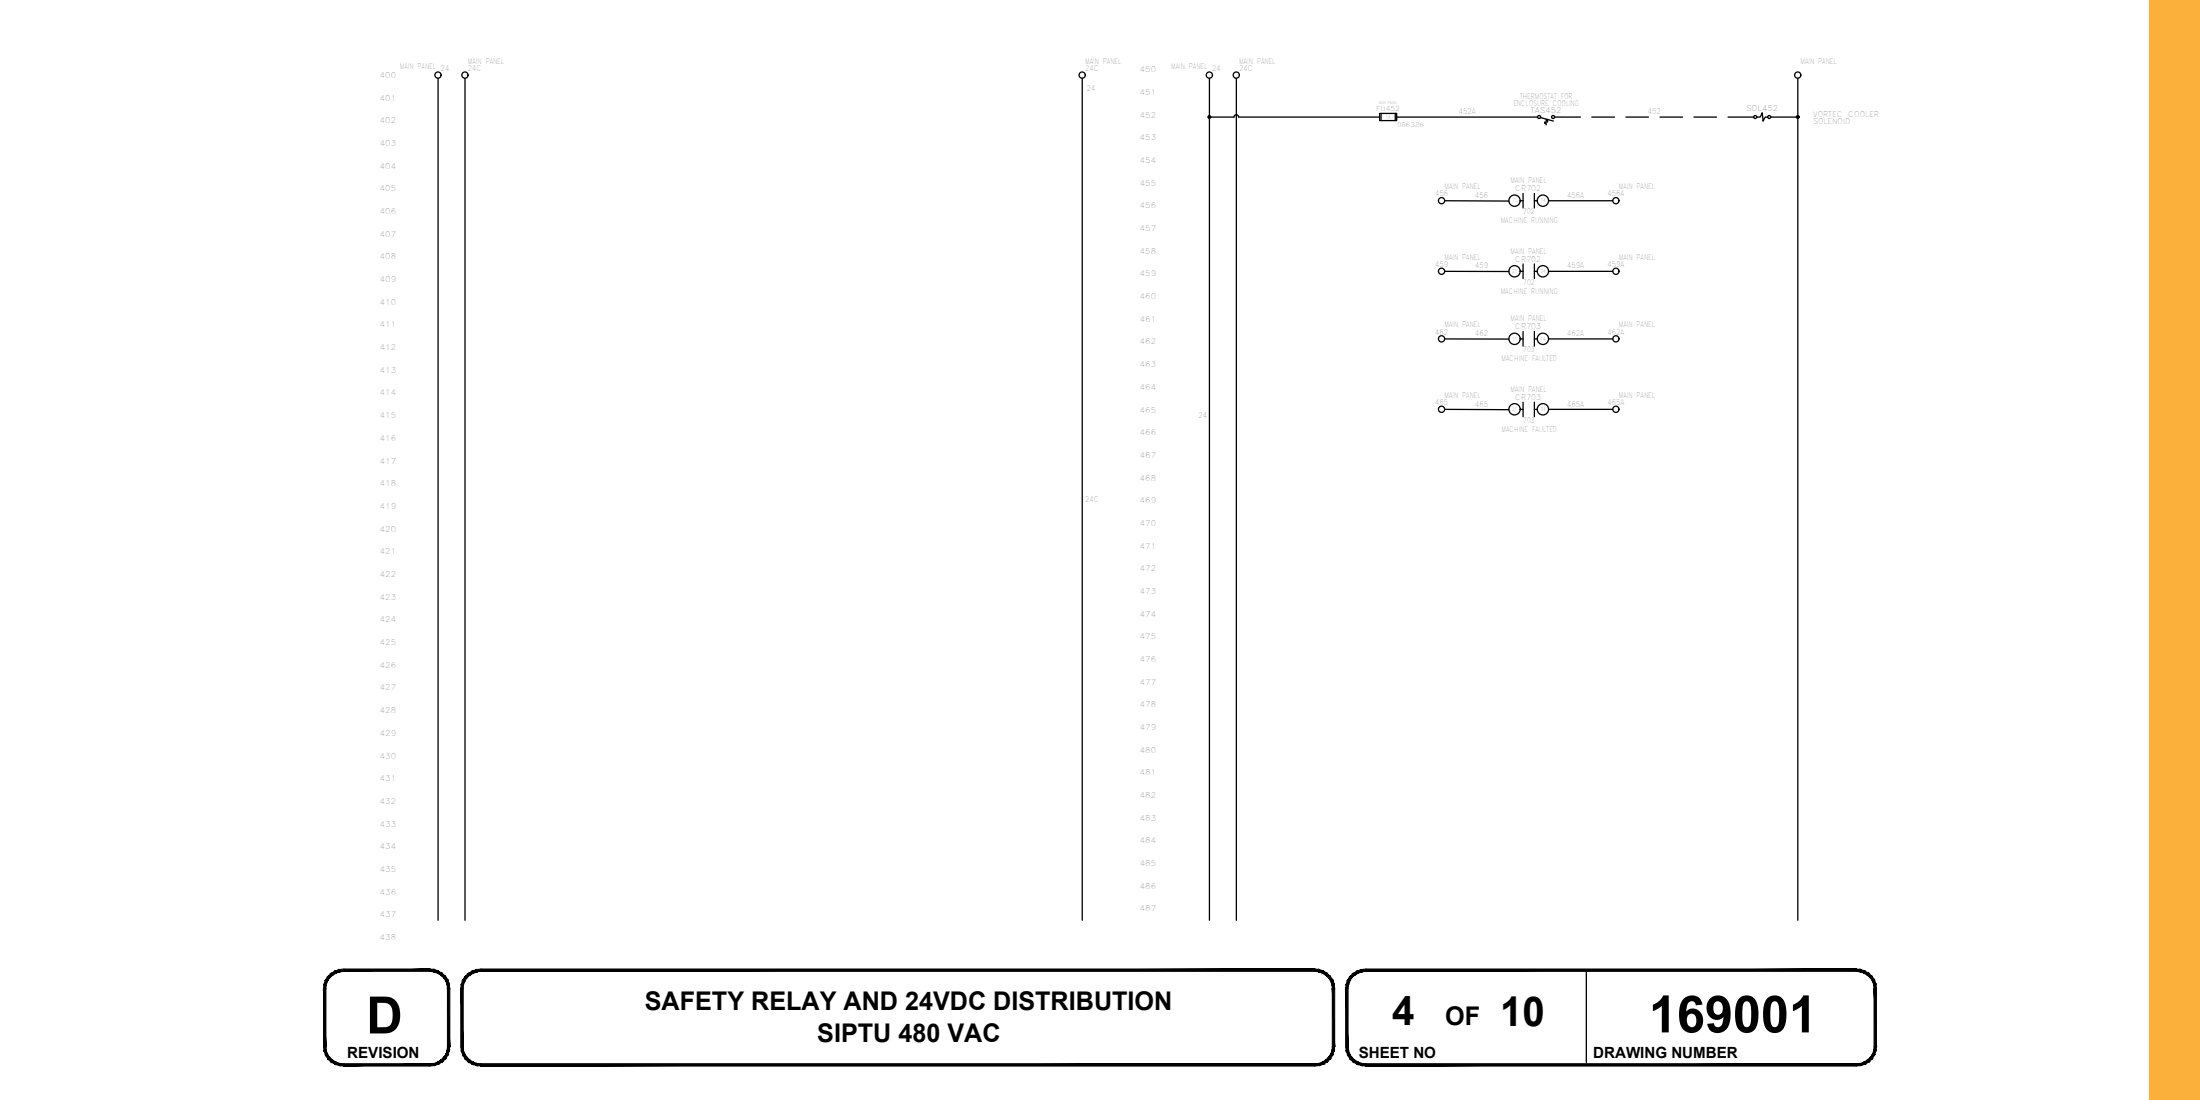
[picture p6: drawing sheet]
<svg xmlns="http://www.w3.org/2000/svg" width="432mm" height="216mm" viewBox="0 0 432 216" stroke-linecap="round" stroke-linejoin="round" font-family="sans-serif">
<!-- layer: Layer 1 -->
<path d="M421.9 0h9.9v215.9h-9.9z" fill="#fbb03b"/>
<g fill="none" stroke="#000" stroke-width=".25">
<path d="M86 15.4v165.2M91.3 15.4v165.2M212.4 15.4v165.2M237.4 15.4v165.2M242.7 15.4v165.2M352.9 15.4v165.2M237.4 23h4.8M242.2 23a.45 .45 0 0 1 .4-.5 .45 .45 0 0 1 .5 .5h27.7M270.8 22.3h3.3v1.4h-3.3zM271.1 22.3v1.4M273.8 22.3v1.4M274.1 23h27.7"/>
<path d="M283.6 39.4l12.6 .1M298.4 39.4h.5M298.9 38v2.8M301.2 38v2.8M301.2 39.4h.5M302.3 23.1l2.6 .7M303.5 23.4v.3h.3v.2h-.6v.3h.3v.3M303.9 39.4h12.6M305.1 23h5.1M312.4 23h4.5M319.1 23h4.5M325.8 23h4.4"/>
<path d="M332.5 23h4.4M339.2 23h5M344.8 23h.7l.4-.9 .1 1.7 .5-.8h.5M347.5 23h5.4M283.6 53.3h12.6M298.4 53.3h.5M298.9 51.8v2.9M301.2 51.8v2.9M301.2 53.3h.5M303.9 53.3h12.6M283.6 66.5l12.6 .1M298.4 66.5h.5"/>
<path d="M298.9 65.1v2.8M298.9 78.9v2.9M301.2 65.1v2.8M301.2 78.9v2.9M301.2 66.5h.5M303.9 66.5h12.6M283.6 80.3l12.6 .1M298.4 80.3h.5M301.2 80.3h.5M303.9 80.3h12.6M311.4 190.4v18.1"/>
<circle cx="86" cy="14.7" r=".61"/>
<circle cx="91.3" cy="14.7" r=".61"/>
<circle cx="212.4" cy="14.7" r=".61"/>
<circle cx="237.4" cy="14.7" r=".61"/>
<circle cx="242.6" cy="14.7" r=".61"/>
<circle cx="352.8" cy="14.7" r=".61"/>
<circle cx="237.4" cy="23" r=".27"/>
<circle cx="237.4" cy="23" r=".17"/>
<circle cx="237.4" cy="23" r=".08"/>
<circle cx="282.9" cy="39.4" r=".61"/>
<circle cx="297.3" cy="39.4" r="1.11"/>
<circle cx="302.1" cy="23" r=".3"/>
<circle cx="302.8" cy="39.4" r="1.11"/>
<circle cx="304.8" cy="23" r=".3"/>
<circle cx="317.2" cy="39.4" r=".61"/>
<circle cx="344.5" cy="23" r=".3"/>
<circle cx="347.2" cy="23" r=".3"/>
<circle cx="352.8" cy="23" r=".27"/>
<circle cx="352.8" cy="23" r=".08"/>
<circle cx="352.8" cy="23" r=".17"/>
<circle cx="282.9" cy="53.2" r=".61"/>
<circle cx="297.3" cy="53.2" r="1.11"/>
<circle cx="302.8" cy="53.2" r="1.11"/>
<circle cx="317.2" cy="53.2" r=".61"/>
<circle cx="282.9" cy="66.5" r=".61"/>
<circle cx="297.3" cy="66.5" r="1.11"/>
<circle cx="302.8" cy="66.5" r="1.11"/>
<circle cx="317.2" cy="66.5" r=".61"/>
<circle cx="282.9" cy="80.3" r=".61"/>
<circle cx="297.3" cy="80.3" r="1.11"/>
<circle cx="302.8" cy="80.3" r="1.11"/>
<circle cx="317.2" cy="80.3" r=".61"/>
</g>
<g fill="#000">
<path d="M63.5 194l.5 11.4v-11.4zM63.5 194l.5 11.4h-.5z"/>
<path d="M66.6 190.3l.9-.1v.4zM66.6 190.3l.1 .4 .8-.1zM65.8 190.6l.8-.3 .1 .4zM65.8 190.6l.2 .4 .7-.3zM65 191.1l.8-.5 .2 .4zM65 191.1l.3 .3 .7-.4zM64.3 191.7l.7-.6 .3 .3zM64.3 191.7l.4 .2 .6-.5zM64.3 191.7l.4 .2-.8 .5zM63.9 192.4l.4 .2 .4-.7zM63.9 192.4l.4 .2-.7 .6zM63.6 193.2l.4 .1 .3-.7zM63.6 193.2l.4 .1-.5 .7zM64 193.3l-.5 .7h.5z"/>
<path d="M67.5 190.6h16.9v-.4zM67.5 190.2h16.9l-16.9 .4z"/>
<path d="M88.2 193.2l.1 .8h-.5zM87.8 193.3v.7l.4-.8zM87.9 192.4l.3 .8-.4 .1zM87.5 192.6l.3 .7 .1-.9zM87.5 191.7l.4 .7-.4 .2zM87.1 191.9l.4 .7v-.9zM86.8 191.1l.7 .6-.4 .2zM86.8 191.1l-.3 .3 .6 .5zM86 190.6l.8 .5-.3 .3zM86 190.6l-.1 .4 .6 .4zM85.2 190.3l.8 .3-.1 .4zM85.2 190.3l-.1 .4 .8 .3zM84.4 190.2l.8 .1-.1 .4zM84.4 190.2v.4l.7 .1z"/>
<path d="M87.8 194l.5 11.4v-11.4zM87.8 194l.5 11.4h-.5z"/>
<path d="M90.4 194l.5 11.4v-11.4zM90.4 194l.5 11.4h-.5z"/>
<path d="M93.5 190.3l.9-.1v.4zM93.5 190.3l.1 .4 .8-.1zM92.7 190.6l.8-.3 .1 .4zM92.7 190.6l.2 .4 .7-.3zM91.9 191.1l.8-.5 .2 .4zM91.9 191.1l.3 .3 .7-.4zM91.3 191.7l.6-.6 .3 .3zM91.3 191.7l.3 .2 .6-.5zM91.3 191.7l.3 .2-.8 .5zM90.8 192.4l.4 .2 .4-.7zM90.8 192.4l.4 .2-.7 .6zM90.5 193.2l.5 .1 .2-.7zM90.5 193.2l.5 .1-.6 .7zM91 193.3l-.6 .7h.5z"/>
<path d="M94.4 190.6h163.6v-.4zM94.4 190.2h163.6l-163.6 .4z"/>
<path d="M261.9 193.2l.1 .8h-.5zM261.4 193.3l.1 .7 .4-.8zM261.6 192.4l.3 .8-.5 .1zM261.2 192.6l.2 .7 .2-.9zM261.1 191.7l.5 .7-.4 .2zM260.8 191.9l.4 .7-.1-.9zM260.5 191.1l.6 .6-.3 .2zM260.5 191.1l-.3 .3 .6 .5zM259.8 190.6l.7 .5-.3 .3zM259.8 190.6l-.2 .4 .6 .4zM258.9 190.3l.9 .3-.2 .4zM258.9 190.3l-.1 .4 .8 .3zM258 190.2l.9 .1-.1 .4zM258 190.2v.4l.8 .1z"/>
<path d="M261.5 194l.5 11.4v-11.4zM261.5 194l.5 11.4h-.5z"/>
<path d="M264.1 194l.5 11.4v-11.4zM264.1 194l.5 11.4h-.5z"/>
<path d="M267.2 190.3l.9-.1v.4zM267.2 190.3l.1 .4 .8-.1zM266.4 190.6l.8-.3 .1 .4zM266.4 190.6l.2 .4 .7-.3zM265.6 191.1l.8-.5 .2 .4zM265.6 191.1l.3 .3 .7-.4zM265 191.7l.6-.6 .3 .3zM265 191.7l.3 .2 .6-.5zM265 191.7l.3 .2-.8 .5zM264.5 192.4l.4 .2 .4-.7zM264.5 192.4l.4 .2-.7 .6zM264.2 193.2l.5 .1 .2-.7zM264.2 193.2l.5 .1-.6 .7zM264.7 193.3l-.6 .7h.5z"/>
<path d="M268.1 190.6h96.2v-.4zM268.1 190.2h96.2l-96.2 .4z"/>
<path d="M368.2 193.2l.1 .8h-.5zM367.8 193.3v.7l.4-.8zM367.9 192.4l.3 .8-.4 .1zM367.5 192.6l.3 .7 .1-.9zM367.5 191.7l.4 .7-.4 .2zM367.1 191.9l.4 .7v-.9zM366.8 191.1l.7 .6-.4 .2zM366.8 191.1l-.3 .3 .6 .5zM366 190.6l.8 .5-.3 .3zM366 190.6l-.2 .4 .7 .4zM365.2 190.3l.8 .3-.2 .4zM365.2 190.3l-.1 .4 .7 .3zM364.3 190.2l.9 .1-.1 .4zM364.3 190.2v.4l.8 .1z"/>
<path d="M367.8 194l.5 11.4v-11.4zM367.8 194l.5 11.4h-.5z"/>
<path d="M63.5 205.4h.5l-.4 .8zM64 205.4l-.4 .8 .4-.1zM63.6 206.2l.4-.1-.1 1zM64 206.1l-.1 1 .4-.2zM63.9 207.1l.4-.2v.9zM64.3 206.9v.9l.4-.3zM64.3 207.8l.4-.3 .3 .9zM64.7 207.5l.3 .9 .3-.3zM65.3 208.1l.5 .8-.8-.5zM65.3 208.1l.5 .8 .2-.4zM66 208.5l.6 .6-.8-.2zM66 208.5l.6 .6 .1-.4zM66.7 208.7l.8 .5-.9-.1zM66.7 208.7l.8 .5v-.4z"/>
<path d="M84.4 208.8l.8 .3-.8 .1zM84.4 208.8l.8 .3-.1-.4zM85.1 208.7l.9 .2-.8 .2zM85.1 208.7l.9 .2-.1-.4zM85.9 208.5l.9-.1-.8 .5zM85.9 208.5l.9-.1-.3-.3zM86.5 208.1l1-.3-.7 .6zM86.5 208.1l1-.3-.4-.3zM87.1 207.5l.8-.4-.4 .7zM87.5 206.9l-.4 .6 .8-.4zM87.5 206.9l.7-.7-.3 .9zM87.8 206.1l-.3 .8 .7-.7zM88.3 205.4l-.1 .8-.4-.1zM87.8 205.4v.7l.5-.7z"/>
<path d="M67.5 209.2h16.9v-.4zM67.5 208.8h16.9l-16.9 .4z"/>
<path d="M90.4 205.4h.5l-.4 .8zM90.9 205.4l-.4 .8 .5-.1zM90.5 206.2l.5-.1-.2 1zM91 206.1l-.2 1 .4-.2zM90.8 207.1l.4-.2 .1 .9zM91.2 206.9l.1 .9 .3-.3zM91.3 207.8l.3-.3 .3 .9zM91.6 207.5l.3 .9 .3-.3zM92.2 208.1l.5 .8-.8-.5zM92.2 208.1l.5 .8 .2-.4zM92.9 208.5l.6 .6-.8-.2zM92.9 208.5l.6 .6 .1-.4zM93.6 208.7l.8 .5-.9-.1zM93.6 208.7l.8 .5v-.4z"/>
<path d="M258 208.8l.9 .3-.9 .1zM258 208.8l.9 .3-.1-.4zM258.8 208.7l1 .2-.9 .2zM258.8 208.7l1 .2-.2-.4zM259.6 208.5l.9-.1-.7 .5zM259.6 208.5l.9-.1-.3-.3zM260.2 208.1l.9-.3-.6 .6zM260.2 208.1l.9-.3-.3-.3zM260.8 207.5l.8-.4-.5 .7zM261.2 206.9l-.4 .6 .8-.4zM261.2 206.9l.7-.7-.3 .9zM261.4 206.1l-.2 .8 .7-.7zM262 205.4l-.1 .8-.5-.1zM261.5 205.4l-.1 .7 .6-.7z"/>
<path d="M94.4 209.2h163.6v-.4zM94.4 208.8h163.6l-163.6 .4z"/>
<path d="M264.1 205.4h.5l-.4 .8zM264.6 205.4l-.4 .8 .5-.1zM264.2 206.2l.5-.1-.2 1zM264.7 206.1l-.2 1 .4-.2zM264.5 207.1l.4-.2 .1 .9zM264.9 206.9l.1 .9 .3-.3zM265 207.8l.3-.3 .3 .9zM265.3 207.5l.3 .9 .3-.3zM265.9 208.1l.5 .8-.8-.5zM265.9 208.1l.5 .8 .2-.4zM266.6 208.5l.6 .6-.8-.2zM266.6 208.5l.6 .6 .1-.4zM267.3 208.7l.8 .5-.9-.1zM267.3 208.7l.8 .5v-.4z"/>
<path d="M364.3 208.8l.9 .3-.9 .1zM364.3 208.8l.9 .3-.1-.4zM365.1 208.7l.9 .2-.8 .2zM365.1 208.7l.9 .2-.2-.4zM365.8 208.5l1-.1-.8 .5zM365.8 208.5l1-.1-.3-.3zM366.5 208.1l1-.3-.7 .6zM366.5 208.1l1-.3-.4-.3zM367.1 207.5l.8-.4-.4 .7zM367.5 206.9l-.4 .6 .8-.4zM367.5 206.9l.7-.7-.3 .9zM367.8 206.1l-.3 .8 .7-.7zM368.3 205.4l-.1 .8-.4-.1zM367.8 205.4v.7l.5-.7z"/>
<path d="M268.1 209.2h96.2v-.4zM268.1 208.8h96.2l-96.2 .4z"/>
</g>
<g fill="none" stroke="#000" stroke-width=".2">
<path d="M63.5 194h.5v11.4zM63.5 194l.5 11.4h-.5zM63.6 193.2l.7-.6-.3 .7zM63.6 193.2l.4 .1-.5 .7zM63.9 192.4l.8-.5-.4 .7zM63.9 192.4l.4 .2-.7 .6zM64 193.3v.7h-.5zM64.3 191.7l.7-.6 .3 .3zM64.3 191.7l1-.3-.6 .5zM64.3 191.7l.4 .2-.8 .5zM65 191.1l.8-.5 .2 .4zM65 191.1l1-.1-.7 .4z"/>
<path d="M65.8 190.6l.8-.3 .1 .4zM65.8 190.6l.9 .1-.7 .3zM66.6 190.3l.9-.1v.4zM66.6 190.3l.9 .3-.8 .1zM67.5 190.6l16.9-.4v.4zM67.5 190.2h16.9l-16.9 .4zM84.4 190.2l.8 .1-.1 .4zM84.4 190.2l.7 .5-.7-.1zM85.2 190.3l.8 .3-.1 .4zM85.2 190.3l.7 .7-.8-.3zM86 190.6l.8 .5-.3 .3zM86 190.6l.5 .8-.6-.4z"/>
<path d="M86.8 191.1l.7 .6-.4 .2zM86.8 191.1l.3 .8-.6-.5zM87.1 191.9l.4-.2v.9zM87.5 191.7l.4 .7-.4 .2zM87.5 192.6l.4-.2-.1 .9zM87.8 193.3l.4-.1-.4 .8zM87.8 194h.5v11.4zM87.8 194l.5 11.4h-.5zM87.9 192.4l.3 .8-.4 .1zM88.2 193.2l.1 .8h-.5zM90.4 194h.5v11.4zM90.4 194l.5 11.4h-.5z"/>
<path d="M90.5 193.2l.7-.6-.2 .7zM90.5 193.2l.5 .1-.6 .7zM90.8 192.4l.8-.5-.4 .7zM90.8 192.4l.4 .2-.7 .6zM91 193.3l-.1 .7h-.5zM91.3 191.7l.6-.6 .3 .3zM91.3 191.7l.9-.3-.6 .5zM91.3 191.7l.3 .2-.8 .5zM91.9 191.1l.8-.5 .2 .4zM91.9 191.1l1-.1-.7 .4zM92.7 190.6l.8-.3 .1 .4zM92.7 190.6l.9 .1-.7 .3z"/>
<path d="M93.5 190.3l.9-.1v.4zM93.5 190.3l.9 .3-.8 .1zM94.4 190.6l163.6-.4v.4zM94.4 190.2h163.6l-163.6 .4zM258 190.2l.9 .1-.1 .4zM258 190.2l.8 .5-.8-.1zM258.9 190.3l.9 .3-.2 .4zM258.9 190.3l.7 .7-.8-.3zM259.8 190.6l.7 .5-.3 .3zM259.8 190.6l.4 .8-.6-.4zM260.5 191.1l.6 .6-.3 .2zM260.5 191.1l.3 .8-.6-.5z"/>
<path d="M260.8 191.9l.3-.2 .1 .9zM261.1 191.7l.5 .7-.4 .2zM261.2 192.6l.4-.2-.2 .9zM261.4 193.3l.5-.1-.4 .8zM261.5 194h.5v11.4zM261.5 194l.5 11.4h-.5zM261.6 192.4l.3 .8-.5 .1zM261.9 193.2l.1 .8h-.5zM264.1 194h.5v11.4zM264.1 194l.5 11.4h-.5zM264.2 193.2l.7-.6-.2 .7zM264.2 193.2l.5 .1-.6 .7z"/>
<path d="M264.5 192.4l.8-.5-.4 .7zM264.5 192.4l.4 .2-.7 .6zM264.7 193.3l-.1 .7h-.5zM265 191.7l.6-.6 .3 .3zM265 191.7l.9-.3-.6 .5zM265 191.7l.3 .2-.8 .5zM265.6 191.1l.8-.5 .2 .4zM265.6 191.1l1-.1-.7 .4zM266.4 190.6l.8-.3 .1 .4zM266.4 190.6l.9 .1-.7 .3zM267.2 190.3l.9-.1v.4zM267.2 190.3l.9 .3-.8 .1z"/>
<path d="M268.1 190.6l96.2-.4v.4zM268.1 190.2h96.2l-96.2 .4zM364.3 190.2l.9 .1-.1 .4zM364.3 190.2l.8 .5-.8-.1zM365.2 190.3l.8 .3-.2 .4zM365.2 190.3l.6 .7-.7-.3zM366 190.6l.8 .5-.3 .3zM366 190.6l.5 .8-.7-.4zM366.8 191.1l.7 .6-.4 .2zM366.8 191.1l.3 .8-.6-.5zM367.1 191.9l.4-.2v.9zM367.5 191.7l.4 .7-.4 .2z"/>
<path d="M367.5 192.6l.4-.2-.1 .9zM367.8 193.3l.4-.1-.4 .8zM367.8 194h.5v11.4zM367.8 194l.5 11.4h-.5zM367.9 192.4l.3 .8-.4 .1zM368.2 193.2l.1 .8h-.5zM63.5 205.4h.5l-.4 .8zM63.6 206.2l.4-.1-.1 1zM63.9 207.1l.4-.2v.9zM64 205.4v.7l-.4 .1zM64 206.1l.3 .8-.4 .2zM64.3 206.9l.4 .6-.4 .3z"/>
<path d="M64.3 207.8l.4-.3 .3 .9zM64.7 207.5l.6 .6-.3 .3zM65.3 208.1l.5 .8-.8-.5zM65.3 208.1l.7 .4-.2 .4zM66 208.5l.6 .6-.8-.2zM66 208.5l.7 .2-.1 .4zM66.7 208.7l.8 .5-.9-.1zM66.7 208.7l.8 .1v.4zM67.5 209.2l16.9-.4v.4zM67.5 208.8h16.9l-16.9 .4zM84.4 208.8l.8 .3-.8 .1zM84.4 208.8l.7-.1 .1 .4z"/>
<path d="M85.1 208.7l.9 .2-.8 .2zM85.1 208.7l.8-.2 .1 .4zM85.9 208.5l.9-.1-.8 .5zM85.9 208.5l.6-.4 .3 .3zM86.5 208.1l1-.3-.7 .6zM86.5 208.1l.6-.6 .4 .3zM87.1 207.5l.8-.4-.4 .7zM87.5 206.9l.4 .2-.8 .4zM87.5 206.9l.7-.7-.3 .9zM87.8 206.1l.4 .1-.7 .7zM87.8 205.4h.5l-.5 .7zM88.3 205.4l-.1 .8-.4-.1z"/>
<path d="M90.4 205.4h.5l-.4 .8zM90.5 206.2l.5-.1-.2 1zM90.8 207.1l.4-.2 .1 .9zM90.9 205.4l.1 .7-.5 .1zM91 206.1l.2 .8-.4 .2zM91.2 206.9l.4 .6-.3 .3zM91.3 207.8l.3-.3 .3 .9zM91.6 207.5l.6 .6-.3 .3zM92.2 208.1l.5 .8-.8-.5zM92.2 208.1l.7 .4-.2 .4zM92.9 208.5l.6 .6-.8-.2zM92.9 208.5l.7 .2-.1 .4z"/>
<path d="M93.6 208.7l.8 .5-.9-.1zM93.6 208.7l.8 .1v.4zM94.4 209.2l163.6-.4v.4zM94.4 208.8h163.6l-163.6 .4zM258 208.8l.9 .3-.9 .1zM258 208.8l.8-.1 .1 .4zM258.8 208.7l1 .2-.9 .2zM258.8 208.7l.8-.2 .2 .4zM259.6 208.5l.9-.1-.7 .5zM259.6 208.5l.6-.4 .3 .3zM260.2 208.1l.9-.3-.6 .6zM260.2 208.1l.6-.6 .3 .3z"/>
<path d="M260.8 207.5l.8-.4-.5 .7zM261.2 206.9l.4 .2-.8 .4zM261.2 206.9l.7-.7-.3 .9zM261.4 206.1l.5 .1-.7 .7zM261.5 205.4h.5l-.6 .7zM262 205.4l-.1 .8-.5-.1zM264.1 205.4h.5l-.4 .8zM264.2 206.2l.5-.1-.2 1zM264.5 207.1l.4-.2 .1 .9zM264.6 205.4l.1 .7-.5 .1zM264.7 206.1l.2 .8-.4 .2zM264.9 206.9l.4 .6-.3 .3z"/>
<path d="M265 207.8l.3-.3 .3 .9zM265.3 207.5l.6 .6-.3 .3zM265.9 208.1l.5 .8-.8-.5zM265.9 208.1l.7 .4-.2 .4zM266.6 208.5l.6 .6-.8-.2zM266.6 208.5l.7 .2-.1 .4zM267.3 208.7l.8 .5-.9-.1zM267.3 208.7l.8 .1v.4zM268.1 209.2l96.2-.4v.4zM268.1 208.8h96.2l-96.2 .4zM364.3 208.8l.9 .3-.9 .1zM364.3 208.8l.8-.1 .1 .4z"/>
<path d="M365.1 208.7l.9 .2-.8 .2zM365.1 208.7l.7-.2 .2 .4zM365.8 208.5l1-.1-.8 .5zM365.8 208.5l.7-.4 .3 .3zM366.5 208.1l1-.3-.7 .6zM366.5 208.1l.6-.6 .4 .3zM367.1 207.5l.8-.4-.4 .7zM367.5 206.9l.4 .2-.8 .4zM367.5 206.9l.7-.7-.3 .9zM367.8 206.1l.4 .1-.7 .7zM367.8 205.4h.5l-.5 .7zM368.3 205.4l-.1 .8-.4-.1z"/>
</g>
<g font-size="10.1">
<text x="71.9" y="202.8">D</text>
<text x="323.6" y="202.6">169001</text>
</g>
<g font-size="8.1">
<text x="273.2" y="201.3">4</text>
<text x="294.5" y="201.4">10</text>
</g>
<g font-size="5.1">
<text x="126.6" y="198.2">SAFETY RELAY AND 24VDC DISTRIBUTION</text>
<text x="283.6" y="201.1">OF</text>
<text x="160.4" y="204.5">SIPTU 480 VAC</text>
</g>
<g font-size="3">
<text x="68.2" y="207.7">REVISION</text>
<text x="266.7" y="207.7">SHEET NO</text>
<text x="312.7" y="207.7">DRAWING NUMBER</text>
</g>
<g font-size="1.5">
<text x="74.5" y="15.3">400</text>
<text x="78.5" y="13.5">MAIN PANEL</text>
<text x="86.5" y="13.9">24</text>
<text x="91.8" y="13.9">24C</text>
<text x="91.8" y="12.5">MAIN PANEL</text>
<text x="213" y="13.9">24C</text>
<text x="213" y="12.5">MAIN PANEL</text>
<text x="213.3" y="17.8">24</text>
<text x="223.7" y="14.2">450</text>
<text x="229.9" y="13.5">MAIN PANEL</text>
<text x="237.9" y="13.9">24</text>
<text x="243.2" y="13.9">24C</text>
<text x="243.2" y="12.5">MAIN PANEL</text>
<text x="353.4" y="12.5">MAIN PANEL</text>
<text x="74.5" y="19.8">401</text>
<text x="223.7" y="18.6">451</text>
<text x="223.7" y="23.1">452</text>
<text x="286.3" y="22.4">452A</text>
<text x="297" y="20.7">ENCLOSURE COOLING</text>
<text x="298.3" y="19.4">THERMOSTAT FOR</text>
<text x="300.4" y="22.1">TAS452</text>
<text x="323.4" y="22.4">452</text>
<text x="342.7" y="21.9">SOL452</text>
<text x="355.9" y="23">VORTEC COOLER</text>
<text x="74.5" y="24.2">402</text>
<text x="74.5" y="28.7">403</text>
<text x="223.7" y="27.5">453</text>
<text x="355.9" y="24.4">SOLENOID</text>
<text x="74.5" y="33.1">404</text>
<text x="223.7" y="32">454</text>
<text x="296.5" y="35.9">MAIN PANEL</text>
<text x="74.5" y="37.6">405</text>
<text x="223.7" y="36.5">455</text>
<text x="223.7" y="40.9">456</text>
<text x="281.7" y="38.6">456</text>
<text x="283.5" y="37.2">MAIN PANEL</text>
<text x="289.6" y="38.8">456</text>
<text x="297.4" y="37.5">CR702</text>
<text x="307.6" y="38.8">456A</text>
<text x="315.5" y="38.6">456A</text>
<text x="317.7" y="37.2">MAIN PANEL</text>
<text x="74.5" y="42">406</text>
<text x="74.5" y="46.5">407</text>
<text x="223.7" y="45.3">457</text>
<text x="294.6" y="43.8">MACHINE RUNNING</text>
<text x="299" y="42.1">702</text>
<text x="74.5" y="50.9">408</text>
<text x="223.7" y="49.8">458</text>
<text x="281.7" y="52.4">459</text>
<text x="283.5" y="51">MAIN PANEL</text>
<text x="289.6" y="52.7">459</text>
<text x="296.5" y="49.8">MAIN PANEL</text>
<text x="297.4" y="51.4">CR702</text>
<text x="307.6" y="52.7">459A</text>
<text x="315.5" y="52.4">459A</text>
<text x="317.7" y="51">MAIN PANEL</text>
<text x="74.5" y="55.4">409</text>
<text x="74.5" y="59.8">410</text>
<text x="223.7" y="54.3">459</text>
<text x="223.7" y="58.7">460</text>
<text x="294.6" y="57.7">MACHINE RUNNING</text>
<text x="299" y="55.9">702</text>
<text x="74.5" y="64.3">411</text>
<text x="223.7" y="63.2">461</text>
<text x="281.7" y="65.7">462</text>
<text x="283.5" y="64.3">MAIN PANEL</text>
<text x="289.6" y="66">462</text>
<text x="296.5" y="63">MAIN PANEL</text>
<text x="297.4" y="64.6">CR703</text>
<text x="307.6" y="66">462A</text>
<text x="315.5" y="65.7">462A</text>
<text x="317.7" y="64.3">MAIN PANEL</text>
<text x="74.5" y="68.7">412</text>
<text x="223.7" y="67.6">462</text>
<text x="294.7" y="70.9">MACHINE FAULTED</text>
<text x="299" y="69.2">703</text>
<text x="74.5" y="73.2">413</text>
<text x="74.5" y="77.6">414</text>
<text x="223.7" y="72.1">463</text>
<text x="223.7" y="76.5">464</text>
<text x="296.5" y="76.9">MAIN PANEL</text>
<text x="74.5" y="82.1">415</text>
<text x="223.7" y="81">465</text>
<text x="235.2" y="82">24</text>
<text x="281.7" y="79.5">465</text>
<text x="283.5" y="78.1">MAIN PANEL</text>
<text x="289.6" y="79.8">465</text>
<text x="297.4" y="78.5">CR703</text>
<text x="299" y="83">703</text>
<text x="307.6" y="79.8">465A</text>
<text x="315.5" y="79.5">465A</text>
<text x="317.7" y="78.1">MAIN PANEL</text>
<text x="74.5" y="86.5">416</text>
<text x="223.7" y="85.4">466</text>
<text x="223.7" y="89.9">467</text>
<text x="294.7" y="84.8">MACHINE FAULTED</text>
<text x="74.5" y="91">417</text>
<text x="74.5" y="95.5">418</text>
<text x="223.7" y="94.3">468</text>
<text x="74.5" y="99.9">419</text>
<text x="213" y="98.5">24C</text>
<text x="223.7" y="98.8">469</text>
<text x="74.5" y="104.3">420</text>
<text x="223.7" y="103.2">470</text>
<text x="223.7" y="107.7">471</text>
<text x="74.5" y="108.8">421</text>
<text x="74.5" y="113.2">422</text>
<text x="223.7" y="112.1">472</text>
<text x="74.5" y="117.7">423</text>
<text x="223.7" y="116.6">473</text>
<text x="74.5" y="122.2">424</text>
<text x="223.7" y="121">474</text>
<text x="223.7" y="125.5">475</text>
<text x="74.5" y="126.6">425</text>
<text x="74.5" y="131">426</text>
<text x="223.7" y="130">476</text>
<text x="74.5" y="135.5">427</text>
<text x="223.7" y="134.4">477</text>
<text x="74.5" y="140">428</text>
<text x="223.7" y="138.8">478</text>
<text x="223.7" y="143.3">479</text>
<text x="74.5" y="144.4">429</text>
<text x="74.5" y="148.9">430</text>
<text x="223.7" y="147.7">480</text>
<text x="74.5" y="153.3">431</text>
<text x="223.7" y="152.2">481</text>
<text x="74.5" y="157.8">432</text>
<text x="223.7" y="156.7">482</text>
<text x="223.7" y="161.1">483</text>
<text x="74.5" y="162.2">433</text>
<text x="74.5" y="166.7">434</text>
<text x="223.7" y="165.5">484</text>
<text x="74.5" y="171.1">435</text>
<text x="223.7" y="170">485</text>
<text x="74.5" y="175.6">436</text>
<text x="223.7" y="174.5">486</text>
<text x="223.7" y="178.9">487</text>
<text x="74.5" y="180">437</text>
<text x="74.5" y="184.5">438</text>
</g>
<text font-size="1.3" x="270.1" y="21.9">FU452</text>
<text font-size="1.2" x="274.3" y="25">086326</text>
<text font-size="1.1" x="271.9" y="23.4">1A</text>
<g font-size="1">
<text x="302.3" y="39.7">14</text>
<text x="302.3" y="66.8">14</text>
<text x="302.3" y="80.7">24</text>
</g>
</svg>
